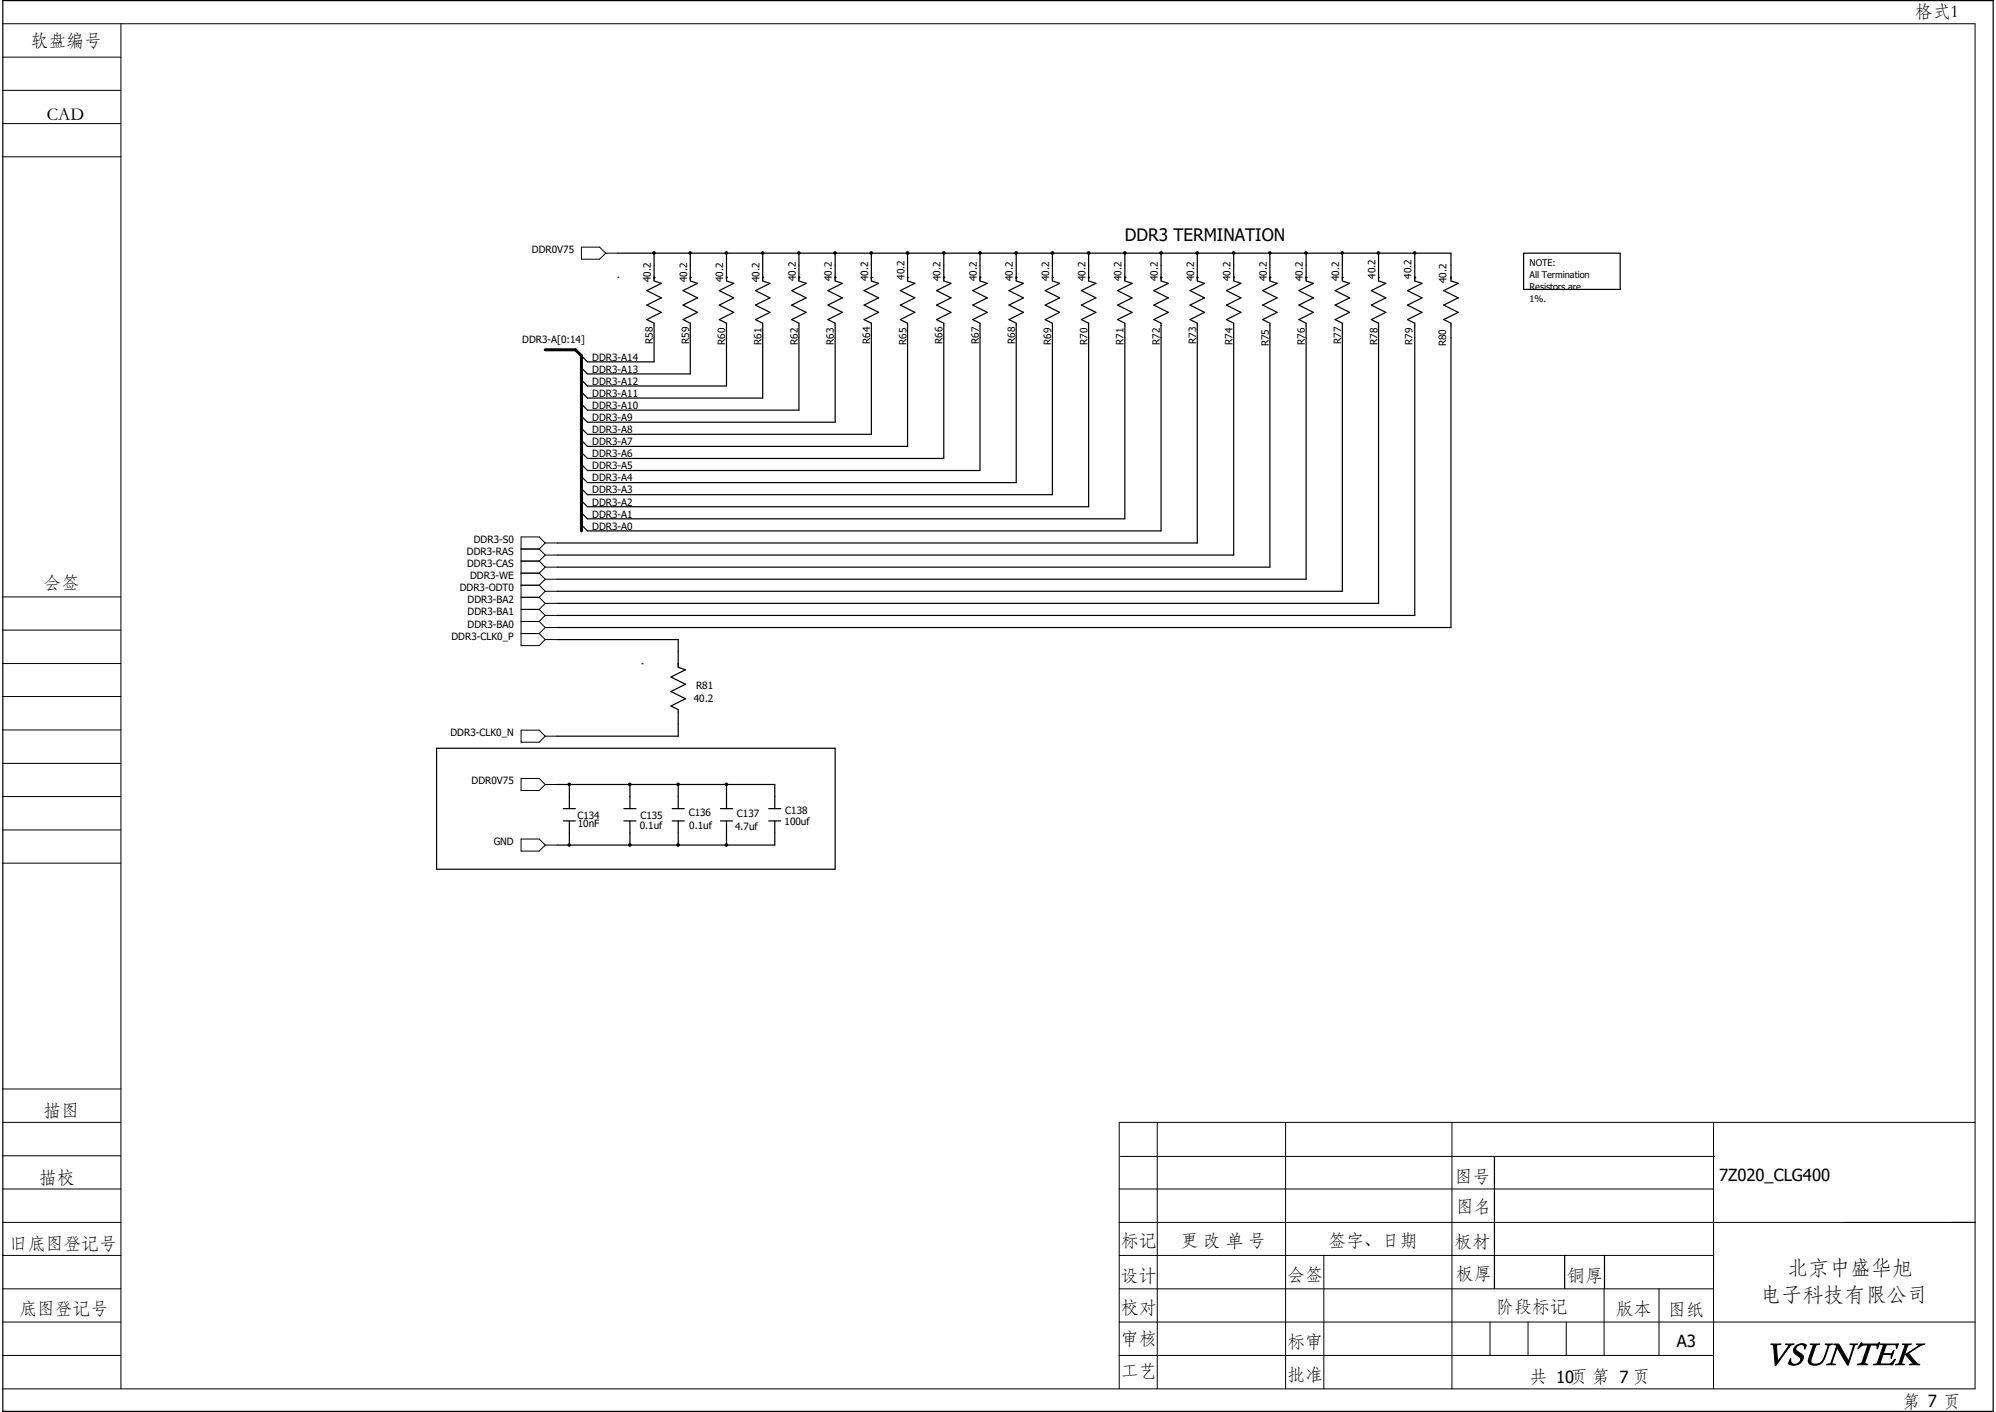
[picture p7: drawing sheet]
<svg xmlns="http://www.w3.org/2000/svg" width="420mm" height="297mm" viewBox="0 0 420 297" stroke-linecap="round" stroke-linejoin="round" font-family="sans-serif">
<g fill="none" stroke="#000" stroke-width=".25">
<path d="M.6 .1h418.8v296.8h-418.8zM130 58.3h.1M130 53.3h175.3v5.8l1.5 .5-3 1.5 3 1.6-3 1.5 3 1.5-3 1.5 1.5 .8v64h-188M137.6 58.3h.1M137.6 53.3v5.8l1.5 .5-3 1.5 3 1.6-3 1.5 3 1.5-3 1.5 1.5 .8v8.1h-14l-1.3-1.3M145.2 58.3h.1M145.2 53.3v5.8l1.6 .5-3.1 1.5 3.1 1.6-3.1 1.5 3.1 1.5-3.1 1.5 1.5 .8v10.7h-21.6l-1.3-1.3M152.9 58.3h.1M152.9 53.3v5.8l1.5 .5-3.1 1.5 3.1 1.6-3.1 1.5 3.1 1.5-3.1 1.5 1.6 .8v13.2h-29.3l-1.3-1.3M160.5 58.3h.1M160.5 53.3v5.8l1.5 .5-3 1.5 3 1.6-3 1.5 3 1.5-3 1.5 1.5 .8v15.7h-36.9l-1.3-1.2M168.1 58.3h.1"/>
<path d="M168.1 53.3v5.8l1.5 .5-3 1.5 3 1.6-3 1.5 3 1.5-3 1.5 1.5 .8v18.3h-44.5l-1.3-1.3M175.7 58.3h.1M175.7 53.3v5.8l1.5 .5-3 1.5 3 1.6-3 1.5 3 1.5-3 1.5 1.5 .8v20.8h-52.1l-1.3-1.3M183.3 58.3h.1M183.3 53.3v5.8l1.6 .5-3.1 1.5 3.1 1.6-3.1 1.5 3.1 1.5-3.1 1.5 1.5 .8v23.4h-59.7l-1.3-1.3M191 58.3h.1M191 53.3v5.8l1.5 .5-3.1 1.5 3.1 1.6-3.1 1.5 3.1 1.5-3.1 1.5 1.6 .8v25.9h-67.4l-1.3-1.3M198.6 58.3h.1M198.6 53.3v5.8l1.5 .5-3 1.5 3 1.6-3 1.5 3 1.5-3 1.5 1.5 .8v28.4h-75l-1.3-1.2M206.2 58.3h.1M206.2 53.3v5.8l1.5 .5-3 1.5 3 1.6-3 1.5 3 1.5-3 1.5 1.5 .8v31h-82.6l-1.3-1.3M213.8 58.3h.1"/>
<path d="M213.8 53.3v5.8l1.5 .5-3 1.5 3 1.6-3 1.5 3 1.5-3 1.5 1.5 .8v33.5h-90.2l-1.3-1.3M221.4 58.3h.1M221.4 53.3v5.8l1.6 .5-3.1 1.5 3.1 1.6-3.1 1.5 3.1 1.5-3.1 1.5 1.5 .8v36.1h-97.8l-1.3-1.3M229.1 58.3h.1M229.1 53.3v5.8l1.5 .5-3.1 1.5 3.1 1.6-3.1 1.5 3.1 1.5-3.1 1.5 1.6 .8v38.6h-105.5l-1.3-1.3M236.7 58.3h.1M236.7 53.3v5.8l1.5 .5-3 1.5 3 1.6-3 1.5 3 1.5-3 1.5 1.5 .8v41.1h-113.1l-1.3-1.2M244.3 58.3h.1M244.3 53.3v5.8l1.5 .5-3 1.5 3 1.6-3 1.5 3 1.5-3 1.5 1.5 .8v43.7h-120.7l-1.3-1.3M251.9 58.3h.1M251.9 53.3v5.8l1.5 .5-3 1.5 3 1.6-3 1.5 3 1.5-3 1.5 1.5 .8v46.2h-134.6M259.6 58.3h.1"/>
<path d="M259.6 53.3v5.8l1.5 .5-3 1.5 3 1.6-3 1.5 3 1.5-3 1.5 1.5 .8v48.8h-142.3M267.2 58.3h.1M267.2 53.3v5.8l1.5 .5-3 1.5 3 1.6-3 1.5 3 1.5-3 1.5 1.5 .8v51.3h-149.9M274.8 58.3h.1M274.8 53.3v5.8l1.6 .5-3.1 1.5 3.1 1.6-3.1 1.5 3.1 1.5-3.1 1.5 1.5 .8v53.8h-157.5M282.4 58.3h.1M282.4 53.3v5.8l1.6 .5-3.1 1.5 3.1 1.6-3.1 1.5 3.1 1.5-3.1 1.5 1.5 .8v56.4h-165.1M290.1 58.3h.1M290.1 53.3v5.8l1.5 .5-3.1 1.5 3.1 1.6-3.1 1.5 3.1 1.5-3.1 1.5 1.6 .8v58.9h-172.8M297.7 58.3h.1M297.7 53.3v5.8l1.5 .5-3 1.5 3 1.6-3 1.5 3 1.5-3 1.5 1.5 .8v61.5h-180.4M320.6 53.3h20.3v7.6h-20.3z"/>
<path d="M117.3 134.5h25.4v5.9l1.5 .5-3 1.5 3 1.5-3 1.6 3 1.5-3 1.5 1.5 .8v5.6h-25.4M135.1 139.6h.1M91.9 157.4h83.8v25.4h-83.8zM117.3 165h45.7v5.1M118.5 170.1h2.6M118.5 172.7h2.6M119.8 165v5.1M119.8 172.7v5.1M131.3 170.1h2.5M131.3 172.7h2.5M132.5 165v5.1M132.5 172.7v5.1"/>
<path d="M141.4 170.1h2.6M141.4 172.7h2.6M142.7 165v5.1M142.7 172.7v5.1M151.6 170.1h2.5M151.6 172.7h2.5M152.9 165v5.1M152.9 172.7v5.1M161.8 170.1h2.5M161.8 172.7h2.5M163 172.7v5.1h-45.7M314.5 243.3v27.7"/>
<path d="M329.2 264.1v6.9M337.6 264.1v6.9"/>
</g>
<g fill="none" stroke="#000" stroke-width=".21">
<path d="M.5 12h24.9M.5 19h24.9M.5 5h415.1v287.1h-415.1M25.4 5v287.1M.5 26h24.9M.5 33h24.9M122.3 52h3.9l1.3 1.3-1.3 1.2h-3.9zM127.5 53.3h2.5M109.6 115.5h3.9M109.6 118h3.9M113.5 115.5l1.2 1.3M113.5 118l1.2 1.3"/>
<path d="M114.7 114.2h2.6M114.7 114.2l-1.2 1.3M114.7 114.2l-1.2-1.3h-3.9v22.9h3.9l1.2-1.3M114.7 116.8h2.6M114.7 116.8l-1.2 1.2M114.7 119.3h2.6M114.7 119.3l-1.2 1.3M.5 125.6h24.9M.5 132.5h24.9M.5 139.6h24.9M109.6 120.6h3.9M109.6 123.1h3.9"/>
<path d="M109.6 125.6h3.9M109.6 128.2h3.9M109.6 130.7h3.9M109.6 133.3h3.9M113.5 120.6l1.2 1.2M113.5 123.1l1.2 1.3M113.5 125.6l1.2 1.3M113.5 128.2l1.2 1.3M113.5 130.7l1.2 1.3M113.5 133.3l1.2 1.2M114.7 121.8h2.6M114.7 121.8l-1.2 1.3"/>
<path d="M114.7 124.4h2.6M114.7 124.4l-1.2 1.2M114.7 126.9h2.6M114.7 126.9l-1.2 1.3M114.7 129.5h2.6M114.7 129.5l-1.2 1.2M114.7 132h2.6M114.7 132l-1.2 1.3M114.7 134.5h2.6M.5 146.5h24.9M.5 153.5h24.9M109.6 153.6h3.9l1.2 1.3-1.2 1.2h-3.9z"/>
<path d="M114.7 154.9h2.6M.5 167.6h24.9M.5 160.6h24.9M.5 174.6h24.9M109.6 163.7h3.9l1.2 1.3-1.2 1.3h-3.9zM109.6 176.5h3.9l1.2 1.3-1.2 1.2h-3.9zM114.7 165h2.6M114.7 177.8h2.6M.5 181.6h24.9M.5 229.1h24.9M.5 236.1h24.9M243.5 236.1v56"/>
<path d="M270.5 236.1v56M305.5 236.1v56M360.6 236.1v56M415.6 236.1h-180.1v56M.5 257.1h24.9M.5 243.1h24.9M.5 250.1h24.9M235.5 257.1h180.1M235.5 250.1h125.1M235.8 243.2h125M.5 264.1h24.9M.5 271.1h24.9"/>
<path d="M.5 278.1h24.9M235.5 264.1h125.1M235.5 271.1h125.1M235.5 278.1h180.1M278.6 264.1v28M313.5 278.1v7M321.5 278.1v7M329.6 278.1v7M337.5 271.1v14M349.1 271.1v14M.5 285.1h24.9M235.5 285.1h125.1"/>
</g>
<g fill="#000" stroke="#000" stroke-width=".21">
<circle cx="137.6" cy="53.2" r=".28"/>
<circle cx="145.2" cy="53.2" r=".28"/>
<circle cx="152.8" cy="53.2" r=".28"/>
<circle cx="160.5" cy="53.2" r=".28"/>
<circle cx="168.1" cy="53.2" r=".28"/>
<circle cx="175.7" cy="53.2" r=".28"/>
<circle cx="183.3" cy="53.2" r=".28"/>
<circle cx="191" cy="53.2" r=".29"/>
<circle cx="198.6" cy="53.2" r=".29"/>
<circle cx="206.2" cy="53.2" r=".29"/>
<circle cx="213.8" cy="53.2" r=".29"/>
<circle cx="221.5" cy="53.2" r=".29"/>
<circle cx="229.1" cy="53.2" r=".29"/>
<circle cx="236.7" cy="53.2" r=".29"/>
<circle cx="244.3" cy="53.2" r=".29"/>
<circle cx="251.9" cy="53.2" r=".29"/>
<circle cx="259.6" cy="53.2" r=".28"/>
<circle cx="267.2" cy="53.2" r=".28"/>
<circle cx="274.8" cy="53.2" r=".28"/>
<circle cx="282.4" cy="53.2" r=".28"/>
<circle cx="290" cy="53.2" r=".28"/>
<circle cx="297.7" cy="53.2" r=".28"/>
<circle cx="119.8" cy="165" r=".28"/>
<circle cx="119.8" cy="177.7" r=".28"/>
<circle cx="132.5" cy="165" r=".28"/>
<circle cx="132.5" cy="177.7" r=".28"/>
<circle cx="142.7" cy="165" r=".28"/>
<circle cx="142.7" cy="177.7" r=".28"/>
<circle cx="152.8" cy="165" r=".28"/>
<circle cx="152.8" cy="177.7" r=".28"/>
</g>
<path d="M114.7 73.6h6.4l1.2 1.2v36.9" fill="none" stroke="#000" stroke-width=".64"/>
<text font-size="7.3" x="371.2" y="287.1">VSUNTEK</text>
<g font-size="4.4">
<text x="376.1" y="267.9">北京中盛华旭</text>
<text x="370.5" y="273.6">电子科技有限公司</text>
</g>
<g font-size="3.8">
<text x="402.9" y="3.5">格式1</text>
<text x="6.4" y="9.6">软盘编号</text>
<text x="9.9" y="25.2">CAD</text>
<text x="9.2" y="123.7">会签</text>
<text x="9.1" y="234.7">描图</text>
<text x="8.2" y="248.8">描校</text>
<text x="306.1" y="248.6">图号</text>
<text x="306.3" y="255">图名</text>
<text x="2" y="262.7">旧底图登记号</text>
<text x="235.8" y="262">标记</text>
<text x="248.5" y="262.2">更 改 单 号</text>
<text x="279.4" y="262.2">签字、日期</text>
<text x="306.1" y="262.3">板材</text>
<text x="235.8" y="269.5">设计</text>
<text x="270.8" y="269.2">会签</text>
<text x="306.3" y="268.9">板厚</text>
<text x="329.7" y="269.5">铜厚</text>
<text x="314.8" y="276">阶段标记</text>
<text x="4" y="276.3">底图登记号</text>
<text x="235.8" y="276.3">校对</text>
<text x="340" y="276.3">版本</text>
<text x="350.9" y="276.5">图纸</text>
<text x="235.8" y="282.6">审核</text>
<text x="270.8" y="283.3">标审</text>
<text x="235.8" y="289.4">工艺</text>
<text x="270.8" y="290.4">批准</text>
<text x="321.9" y="290.8">共 10页 第 7 页</text>
<text x="400.3" y="296">第 7 页</text>
</g>
<text font-size="3.6" x="236.7" y="50.7">DDR3 TERMINATION</text>
<g font-size="3.5">
<text x="361.7" y="248.4">7Z020_CLG400</text>
<text x="352.8" y="283.4">A3</text>
</g>
<g font-size="2.1">
<text x="111.9" y="53.3">DDR0V75</text>
<text x="136.9" y="59.4" transform="rotate(-90 136.9 59.4)">40.2</text>
<text x="144.6" y="59.4" transform="rotate(-90 144.6 59.4)">40.2</text>
<text x="152.2" y="59.4" transform="rotate(-90 152.2 59.4)">40.2</text>
<text x="159.8" y="59.4" transform="rotate(-90 159.8 59.4)">40.2</text>
<text x="167.4" y="59.1" transform="rotate(-90 167.4 59.1)">40.2</text>
<text x="175" y="59.1" transform="rotate(-90 175 59.1)">40.2</text>
<text x="182.7" y="59.1" transform="rotate(-90 182.7 59.1)">40.2</text>
<text x="190.3" y="58.8" transform="rotate(-90 190.3 58.8)">40.2</text>
<text x="197.9" y="59.1" transform="rotate(-90 197.9 59.1)">40.2</text>
<text x="205.5" y="59.1" transform="rotate(-90 205.5 59.1)">40.2</text>
<text x="213.1" y="59.1" transform="rotate(-90 213.1 59.1)">40.2</text>
<text x="220.8" y="59.1" transform="rotate(-90 220.8 59.1)">40.2</text>
<text x="228.4" y="59.1" transform="rotate(-90 228.4 59.1)">40.2</text>
<text x="236" y="59.1" transform="rotate(-90 236 59.1)">40.2</text>
<text x="243.6" y="59.1" transform="rotate(-90 243.6 59.1)">40.2</text>
<text x="251.2" y="59.1" transform="rotate(-90 251.2 59.1)">40.2</text>
<text x="258.9" y="59.1" transform="rotate(-90 258.9 59.1)">40.2</text>
<text x="266.5" y="59.1" transform="rotate(-90 266.5 59.1)">40.2</text>
<text x="274.2" y="59.1" transform="rotate(-90 274.2 59.1)">40.2</text>
<text x="281.8" y="59.1" transform="rotate(-90 281.8 59.1)">40.2</text>
<text x="289.4" y="58.6" transform="rotate(-90 289.4 58.6)">40.2</text>
<text x="297" y="58.6" transform="rotate(-90 297 58.6)">40.2</text>
<text x="304.4" y="59.6" transform="rotate(-90 304.4 59.6)">40.2</text>
<text x="109.9" y="72.1">DDR3-A[0:14]</text>
<text x="124.6" y="75.9">DDR3-A14</text>
<text x="137.4" y="72.3" transform="rotate(-90 137.4 72.3)">R58</text>
<text x="145" y="72.3" transform="rotate(-90 145 72.3)">R59</text>
<text x="152.6" y="72.6" transform="rotate(-90 152.6 72.6)">R60</text>
<text x="160.2" y="72.6" transform="rotate(-90 160.2 72.6)">R61</text>
<text x="167.9" y="72.6" transform="rotate(-90 167.9 72.6)">R62</text>
<text x="175.5" y="72.6" transform="rotate(-90 175.5 72.6)">R63</text>
<text x="183.1" y="72.3" transform="rotate(-90 183.1 72.3)">R64</text>
<text x="190.7" y="72.6" transform="rotate(-90 190.7 72.6)">R65</text>
<text x="198.3" y="72.3" transform="rotate(-90 198.3 72.3)">R66</text>
<text x="206" y="72.3" transform="rotate(-90 206 72.3)">R67</text>
<text x="213.6" y="72.3" transform="rotate(-90 213.6 72.3)">R68</text>
<text x="221.2" y="72.6" transform="rotate(-90 221.2 72.6)">R69</text>
<text x="228.8" y="72.6" transform="rotate(-90 228.8 72.6)">R70</text>
<text x="236.4" y="72.6" transform="rotate(-90 236.4 72.6)">R71</text>
<text x="244.1" y="72.6" transform="rotate(-90 244.1 72.6)">R72</text>
<text x="251.7" y="72.3" transform="rotate(-90 251.7 72.3)">R73</text>
<text x="259.3" y="72.6" transform="rotate(-90 259.3 72.6)">R74</text>
<text x="267" y="72.9" transform="rotate(-90 267 72.9)">R75</text>
<text x="274.6" y="72.6" transform="rotate(-90 274.6 72.6)">R76</text>
<text x="282.2" y="72.3" transform="rotate(-90 282.2 72.3)">R77</text>
<text x="289.8" y="72.6" transform="rotate(-90 289.8 72.6)">R78</text>
<text x="297.2" y="72.6" transform="rotate(-90 297.2 72.6)">R79</text>
<text x="304.3" y="72.9" transform="rotate(-90 304.3 72.9)">R80</text>
<text x="124.6" y="83.5">DDR3-A11</text>
<text x="124.6" y="80.9">DDR3-A12</text>
<text x="124.6" y="78.4">DDR3-A13</text>
<text x="124.6" y="88.6">DDR3-A9</text>
<text x="124.6" y="86">DDR3-A10</text>
<text x="124.6" y="93.6">DDR3-A7</text>
<text x="124.6" y="91.1">DDR3-A8</text>
<text x="124.6" y="101.3">DDR3-A4</text>
<text x="124.6" y="98.7">DDR3-A5</text>
<text x="124.6" y="96.2">DDR3-A6</text>
<text x="124.6" y="106.3">DDR3-A2</text>
<text x="124.6" y="103.8">DDR3-A3</text>
<text x="124.6" y="111.4">DDR3-A0</text>
<text x="124.6" y="108.9">DDR3-A1</text>
<text x="98.3" y="116.8">DDR3-RAS</text>
<text x="98.3" y="119.3">DDR3-CAS</text>
<text x="99.7" y="114.2">DDR3-S0</text>
<text x="96.7" y="124.4">DDR3-ODT0</text>
<text x="98.9" y="121.8">DDR3-WE</text>
<text x="98.4" y="126.9">DDR3-BA2</text>
<text x="98.4" y="129.5">DDR3-BA1</text>
<text x="98.4" y="132">DDR3-BA0</text>
<text x="95" y="134.5">DDR3-CLK0_P</text>
<text x="146" y="147.7">40.2</text>
<text x="146.5" y="145">R81</text>
<text x="94.8" y="154.9">DDR3-CLK0_N</text>
<text x="99.2" y="165">DDR0V75</text>
<text x="121.5" y="172.2">C134</text>
<text x="134.7" y="172.2">C135</text>
<text x="144.9" y="171.7">C136</text>
<text x="155.1" y="171.9">C137</text>
<text x="165.1" y="173.5">100uf</text>
<text x="165.2" y="171.2">C138</text>
<text x="103.9" y="177.8">GND</text>
<text x="121.6" y="174">10nF</text>
<text x="134.6" y="174.3">0.1uf</text>
<text x="145" y="174.3">0.1uf</text>
<text x="154.7" y="174.5">4.7uf</text>
</g>
<g font-size="1.9">
<text x="321.9" y="56">NOTE:</text>
<text x="321.9" y="58.5">All Termination</text>
<text x="321.9" y="61">Resistors are</text>
<text x="321.9" y="63.6">1%.</text>
</g>
</svg>
